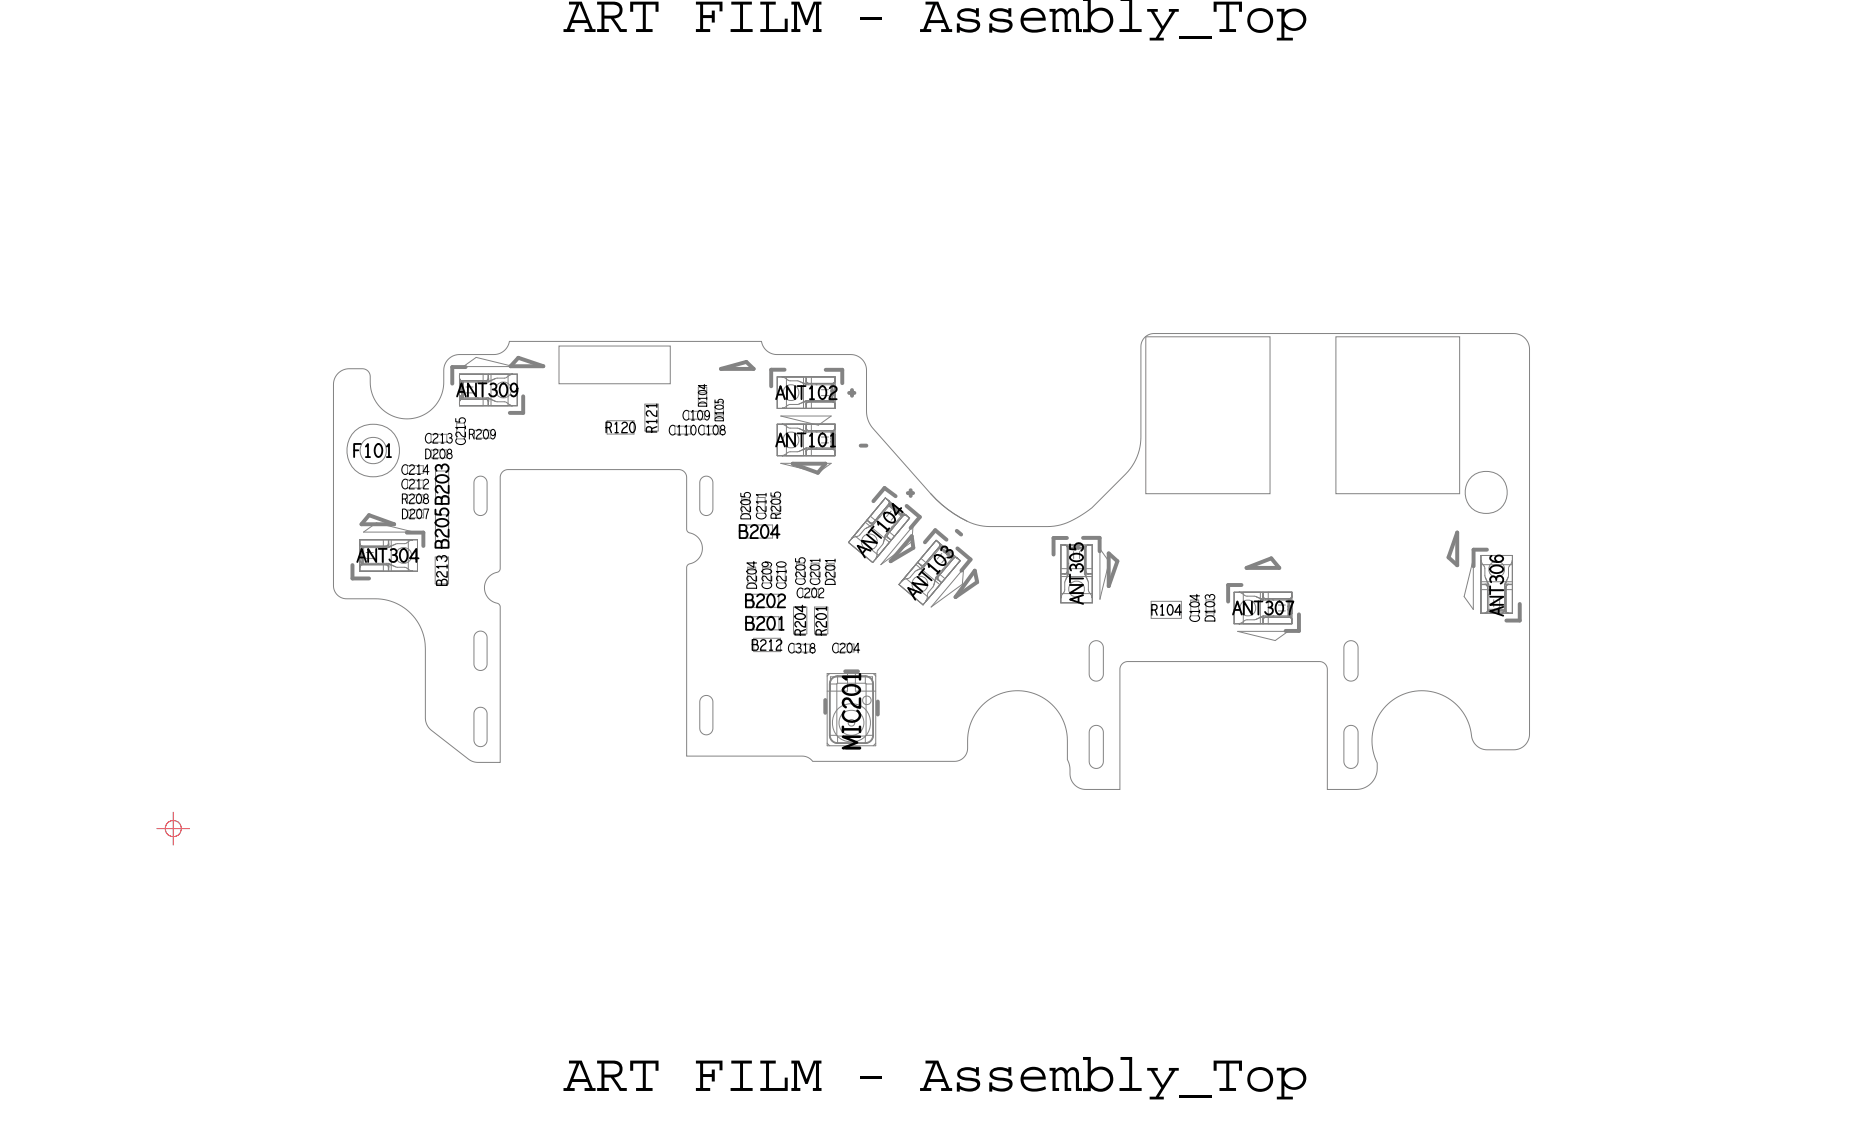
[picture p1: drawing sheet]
<svg xmlns="http://www.w3.org/2000/svg" width="71mm" height="43mm" viewBox="0 0 71 43" stroke-linecap="round" stroke-linejoin="round" font-family="sans-serif">
<!-- layer: Board Outline -->
<g fill="none" stroke="#838383" stroke-width=".04">
<path d="M12.9 14.2l.3-.1 .6-.1 .2 .1 .1 .2a1.41 1.41 0 0 0 1.3 1.6 1.41 1.41 0 0 0 1.5-1.4v-.6l.3-.3 .3-.1h1.5l.3-.2 .1-.3h9.6l.2 .3 .3 .2h3l.3 .2 .2 .3v1.7l.1 .5 2.6 2.8a2.93 2.93 0 0 0 2 1.1l2.3-.1 .6-.1 1-.6 1.4-1.4 .3-.5 .1-.5 .1-3.7 .1-.3 .2-.2h14.1l.2 .3 .1 .3v14.7l-.1 .4-.4 .1h-1.2l-.3-.1-.1-.2a1.91 1.91 0 0 0-2.4-1.8 1.91 1.91 0 0 0-1.3 2.6v.3a.8 .8 0 0 1-.7 .8h-1.2v-4.6l-.2-.3h-7.5l-.1 .3v4.6h-1.4l-.4-.2-.1-.3-.2-.7v-.8a1.92 1.92 0 0 0-2.1-1.8 1.92 1.92 0 0 0-1.7 2.2l-.1 .4-.4 .1h-5.4l-.3-.2h-4.4v-7.2l.4-.4 .1-.3-.1-.4-.4-.3-.1-2v-.2l-.2-.1h-6.6l-.2 .1-.1 3.7-.4 .3-.2 .4 .2 .4 .4 .3v5.9h-1.1l-1.6-1.3-.1-.4v-2.8a1.9 1.9 0 0 0-1.9-1.7h-1.2l-.3-.2-.1-.2v-7.8zM18.1 18.2l.3-.1 .1 .2v1.1l-.2 .2h-.1l-.1-.2v-1zM21.3 13.2h4.2v1.4h-4.2zM26.7 18.2l.3-.1 .1 .2v1.1l-.2 .2h-.1l-.1-.2v-1zM35.4 18.8l.7 .6 .7 .4M43.6 12.8h4.8v6h-4.8zM50.9 12.8h4.7v6h-4.7zM18.1 24.1l.3-.1 .1 .2v1.1l-.2 .2h-.1l-.1-.2v-1zM18.1 27l.3-.1 .1 .2v1.1l-.2 .2h-.1l-.1-.2v-1zM26.7 26.6l.3-.1 .1 .2v1.1l-.2 .2-.1-.1-.1-.1v-1.1zM41.6 24.5l.2-.1 .2 .2v1.1l-.2 .2h-.2l-.1-.2v-1.1zM41.6 27.7l.2-.1 .2 .3v1.1l-.2 .3-.2-.1-.1-.2v-1.1z"/>
<path d="M51.3 24.5l.2-.1 .2 .2v1.1l-.2 .2h-.2l-.1-.2v-1.1zM51.3 27.7l.2-.1 .2 .3v1.1l-.2 .3-.2-.1-.1-.2v-1.1z"/>
<circle cx="56.6" cy="18.8" r=".81"/>
</g>
<g fill="none" stroke="#838383" stroke-width=".15">
<path d="M13.8 20h1.2zM14.1 19.6l.9 .4zM14.1 19.6l-.3 .4zM17.2 14h.5zM17.2 14v.6zM19.4 15.7h.5zM19.4 13.9h1.3zM19.7 13.6l-.3 .3zM19.7 13.6l1 .3zM19.9 15.1v.6zM27.5 14h1.2zM27.5 14l.9-.2z"/>
<path d="M28.4 13.8l.3 .2zM29.4 14.1h.5zM29.4 14.1v.6zM30.2 17.7h1.2zM30.2 17.7l.9 .3zM31.4 17.7l-.3 .3zM31.4 14.1h.7zM32.1 14.1v.5zM33.7 18.6l.4 .3zM33.7 18.6l-.4 .5zM34.5 19.3l.5 .4zM35 19.7l-.3 .4z"/>
<path d="M13.4 22h.7zM13.4 21.5v.5zM15.5 20.3h.6zM16.1 20.3v.5zM31.4 26.7v.4zM33.4 26.7v.5zM33.9 21.4l.9-.5zM34.7 20.4l.1 .5zM34.7 20.4l-.8 1zM35.6 20.2l-.4 .4zM35.6 20.2l.4 .3zM36.4 22.7l.8-.5z"/>
<path d="M36.5 20.9l.5 .4zM37 21.3l-.4 .4zM37.1 21.7l.1 .5zM37.1 21.7l-.7 1zM40.1 20.5h.5zM40.1 20.5v.6zM41.2 20.5h.7zM41.9 20.5v.5zM42.2 21.1l.4 .3zM42.2 21.1v1.2zM42.6 21.4l-.4 .9zM46.8 22.3h.5z"/>
<path d="M46.8 22.3v.6zM47.5 21.6h1.2zM47.5 21.6l.9-.3zM48.4 21.3l.3 .3zM49 24h.5zM49.5 23.4v.6zM55.2 21.2l.3 .3zM55.5 20.3l-.3 .9zM55.5 20.3v1.2zM56.1 20.9h.5zM56.1 20.9v.7zM57.4 23.6h.5z"/>
<path d="M57.9 23v.6z"/>
</g>
<!-- layer: Components -->
<g fill="none" stroke="#838383" stroke-width=".04">
<path d="M14.3 19.9l1.5 .4zM16.6 19.6h.5zM16.6 19.6v1zM16.6 18.9h.5zM16.6 17.9v1zM16.6 17.9h.5zM17.1 19.6v1zM17.1 17.9v1zM17.5 15.4h1.1zM17.5 14.2h1.1zM17.5 14.2h2zM17.5 14.4v.2z"/>
<path d="M17.5 14.2v.2zM17.5 14.2h.9zM17.5 15.1v.2zM17.5 15.3v.1zM17.5 14.2v1.2zM17.5 15.4h.9zM17.5 15.4h2zM17.6 14.5h.1M17.6 14.5v.2zM17.6 14.5l-.1-.1v.2M17.6 14.5h.9zM17.6 15.2h.9z"/>
<path d="M17.6 15.2l-.1 .1v-.1M17.6 14.5v.3zM17.6 14h2zM17.6 14l.5-.4zM17.6 14.5h1zM17.6 15.1h1zM18.1 13.6l1.5 .4zM18.2 14.5h.1M18.4 14.5h.1M18.4 14.2v1.2zM18.5 14.5l.1-.1-.1 .1M18.5 15.2l.1 .1-.1-.1"/>
<path d="M18.5 14.5h.1M18.6 14.5h.1M18.6 14.5h.1zM18.6 14.4v.1zM18.6 14.2v.2zM18.6 15.3v.1zM18.6 15.4h.9zM18.6 14.2h.9zM18.6 15.2v.1zM18.7 14.5h.1M18.7 14.5l.1-.1zM18.7 14.2h.6z"/>
<path d="M18.7 14.2v1.2zM18.7 15.4h.6zM18.9 15.3h.1M18.8 14.4h.1M18.9 15.3h.3zM18.9 14.4h.1M18.9 14.4h.3zM18.9 14.6l.3-.1 .2 .1 .1 .2-.1 .3h-.2h-.3v-.3zM19.2 15.3h.1M19.3 14.4h-.1M19.3 14.4l.1-.1zM19.3 15.3l.1 .1z"/>
<path d="M19.3 14.2v1.2zM19.4 15.4h.1M19.5 14.3h-.1M19.5 14.3h.1M19.5 15.4h.1M19.5 14.2h.2zM19.5 15.4h.2zM19.5 14.2h.1M19.5 14.2l-.1 .1M19.7 14.2v1.2zM23.1 16h1zM23.1 16v.5z"/>
<path d="M23.1 16.5h1zM24.1 16v.5zM24.6 15.4h.5zM24.6 15.4v1zM24.6 16.4h.5zM25.1 15.4v1zM26.6 14.7v.7zM26.9 14.7v.7zM27.2 15.3v.6zM27.5 15.3v.6zM28.4 20h1zM28.4 20v.5z"/>
<path d="M29.4 20v.5zM29.6 16.2h.2zM29.6 16.2v1.2zM29.6 17.4h.2zM29.6 14.4h.2zM29.6 14.4v1.2zM29.6 15.6h.2zM29.7 17.6h2zM29.7 17.6l1.5 .4zM29.7 15.8h2zM29.7 15.8l1.5 .4zM29.8 17.4h.1"/>
<path d="M29.8 15.6h.1M29.8 16.2h.1M29.8 14.4h.1M29.8 16.2h.1zM29.8 14.4h.1zM29.8 17.4h.9zM29.8 16.2h2zM29.8 16.2h.9zM29.8 17.4h2zM29.8 15.5h.1M29.8 14.4h2zM29.8 15.6h.9z"/>
<path d="M29.8 14.4h.9zM29.8 15.6h2zM29.8 17.3h.1M29.8 17.3v.1M29.8 15.5v.1M29.9 16.2l.1 .1zM29.9 17.3l.1-.1zM29.9 14.4l.1 .1zM29.9 15.5l.1-.1zM29.9 16.5h.2h.2l.1 .3-.1 .2-.2 .1-.2-.1-.1-.2zM29.9 14.7h.2h.2l.1 .3-.1 .2-.2 .1-.2-.1-.1-.2zM29.9 17.4h.7z"/>
<path d="M29.9 16.2h.7zM29.9 16.2v1.2zM29.9 14.4h.7zM29.9 15.6h.7zM29.9 14.4v1.2zM30 16.3h.1M30 14.5h.1M30.1 17.2h.3zM30.1 17.2h-.1M30.1 16.3h.3zM30.1 15.4h.3zM30.1 15.4h-.1"/>
<path d="M30.1 14.5h.3zM30.4 16.3h.1M30.4 14.5h.1M30.4 17.2h.1M30.4 15.4h.1M30.4 16.3l.2 .1zM30.4 14.5l.2 .1zM30.5 14.5l.1 .1zM30.6 16.4h.1M30.6 16.4h.1zM30.6 14.6h.1M30.6 14.6h.1z"/>
<path d="M30.6 16.2v1.2zM30.6 14.4v1.2zM30.7 16.4h.1M30.7 14.6h.1M30.7 17.1v.1zM30.7 16.3v.1zM30.7 14.5v.1zM30.7 15.3v.1zM30.7 16.4v.1M30.7 14.6v.1M30.7 16.2v.1zM30.7 17.2v.2z"/>
<path d="M30.7 16.3l.1 .1-.1-.1M30.7 17.2l.1-.1-.1 .1M30.7 14.4v.1zM30.7 15.4v.2zM30.7 14.5l.1 .1-.1-.1M30.7 15.4l.1-.1-.1 .1M30.7 17.4h1.1zM30.7 16.2h1.1zM30.7 15.6h1.1zM30.7 14.4h1.1zM30.7 16.5h.1M30.7 14.7h.1"/>
<path d="M30.7 16.5h.9zM30.7 17.1h.9zM30.7 14.7h.9zM30.7 15.3h1zM30.8 16.4h.1M30.8 14.6h.1M30.8 17.1h.9zM30.8 16.4h.9zM30.8 15.3h.9zM30.8 14.6h.9zM30.9 16.2v1.2zM30.9 17.4h.9z"/>
<path d="M30.9 16.2h.9zM30.9 14.4v1.2zM30.9 14.4h.9zM30.9 15.6h.9zM30.9 16.4h.1M30.9 14.6h.1M31.1 16.4v.1M31.1 14.6v.1M31.1 16.5h.1M31.1 14.7h.1M31.2 18l.5-.4zM31.2 16.2l.5-.4z"/>
<path d="M31.6 16.5v.2zM31.7 16.5h.1M31.7 14.7h.1M31.6 14.7v.2zM31.7 16.5v.2zM31.7 14.7v.2zM31.7 17.1l.1 .1v-.1M31.7 15.3l.1 .1v-.1M31.7 16.5v.1zM31.7 14.7v.1zM31.8 16.3l-.1 .1M31.8 16.3v.2"/>
<path d="M31.8 16.3v.2zM31.8 17v.2zM31.8 17.2v.2zM31.8 16.2v.1zM31.8 16.2v1.2zM31.8 14.5l-.1 .1M31.8 14.5v.2M31.8 14.5v.2zM31.8 14.4v.1zM31.8 15.2v.2zM31.8 15.4v.2zM31.8 14.4v1.2z"/>
<path d="M33 19.9l.9 .8zM33 19.8l-.6 .7zM33.1 19.7l1 .7zM33.7 19l-1.3 1.5zM33.7 19l.9 .7zM33.7 19l-.6 .7zM33.7 19l-.7 .8zM33.7 19l.1 .1zM34.5 19.6l.1 .1zM34.6 19.7l-.5 .7zM34.6 19.7l-.7 .9zM34.6 19.7l-1.2 1.6z"/>
<path d="M13.7 21.8h1.1zM13.7 20.6h1.1zM13.7 20.6h2zM13.7 21.4v.2zM13.7 20.7v.2zM13.7 20.6v.1zM13.7 21.6v.2zM13.7 20.6v1.2zM13.7 20.6h.9zM13.7 21.8h.9zM13.7 21.8h2zM13.8 20.9h.1"/>
<path d="M13.8 20.9v.1zM13.8 20.8l-.1-.1v.2M13.8 20.8h.9zM13.8 21.5h.9zM13.8 20.9v.2zM13.8 21.5l-.1 .1v-.1M13.8 20.3h2zM13.8 20.3l.5-.4zM13.8 20.9h1zM13.8 21.5h1zM14.4 20.9h.1M14.4 20.8v.1"/>
<path d="M14.6 20.9h.1M14.6 20.6v1.2zM14.7 21.5l.1 .1M14.7 20.9h.1M14.8 20.9h.1M14.8 20.8h.1zM14.8 20.8h.1M14.8 21.6v.2zM14.8 20.6v.1zM14.8 20.7l-.1 .1M14.8 21.8h.9zM14.8 20.6h.9z"/>
<path d="M14.8 20.7v.1zM14.8 21.5v.1zM14.9 20.8h.1M14.9 20.8l.1-.1zM14.9 20.6h.6zM14.9 20.6v1.2zM14.9 21.8h.6zM15.1 21.6h.1M15 20.7h.1M15.1 21.6h.3zM15.1 20.7h.1M15.1 20.7h.3z"/>
<path d="M15.1 20.9h.3h.2l.1 .3-.1 .2-.2 .1-.3-.1v-.2zM15.4 21.6h.1M15.5 20.7h-.1M15.5 20.7l.1-.1zM15.5 21.6l.1 .1zM15.5 20.6v1.2zM15.7 21.7h.1M15.7 20.6h.1M15.7 21.7h-.1l.1 .1M15.7 21.8h.1M15.7 21.7v.1M15.7 20.6h.2z"/>
<path d="M15.7 21.8h.2zM15.7 20.6h-.1h.1M15.9 20.6v1.2zM16.6 21.2h.5zM16.6 21.2v1zM16.6 22.2h.5zM16.6 20.6h.5zM17.1 21.2v1zM28.4 20.5h1zM28.7 22.6v.5zM28.7 22.6h1zM28.7 23.1h1z"/>
<path d="M28.7 23.5h1zM28.7 23.5v.5zM28.7 24h1zM28.7 24.3v.5zM28.7 24.3h1zM28.7 24.8h1zM29.7 22.6v.5zM29.7 23.5v.5zM29.7 24.3v.5zM30.2 23.1h.5zM30.2 23.1v1zM30.2 24.1h.5z"/>
<path d="M30.7 23.1v1zM31 23.1h.5zM31 23.1v1zM31 24.1h.5zM31.5 28.3l.1 .1M31.5 26.3h.8zM31.5 28.4h1.9zM31.5 25.6v2.8zM31.5 25.6h1.9zM31.5 23.1v1zM31.6 26.1v1.9zM31.6 28h.3z"/>
<path d="M31.6 26h.3zM31.6 26v2zM31.6 25.6l-.1 .1M31.6 28l.1 .2 .2 .1-.2-.1-.1-.2 .1 .2 .2 .1M31.6 25.8h.7zM31.6 25.8v.5zM31.9 26v2zM31.9 28h.1M31.9 25.7v.3zM31.9 26h1.1zM31.9 25.8h1.1zM31.9 28.3h1.1z"/>
<path d="M31.9 28v.3zM31.9 26h.1M31.9 25.7h1.1zM31.9 28h1.1zM31.9 25.8h-.2l-.1 .2M31.9 25.7h1zM31.9 28.3h1zM31.9 25.7l-.2 .1-.1 .2 .1-.2 .2-.1M32.3 20.7l.9 .7zM32.4 20.5l-.1 .2zM32.4 20.5h.1M32.5 20.5h-.1"/>
<path d="M32.5 20.5l.2-.1zM32.5 20.4l1 .8zM32.6 26.3h.8zM32.6 25.8h.6zM32.9 26.6l.1-.1 .2 .1v.1l-.2 .1-.1-.1zM33 25.8h.2v.2M33 25.7l.2 .1 .1 .2M33 28h.3zM33 26h.3zM33 26v2zM33.2 25.8v.5zM33.2 26v2z"/>
<path d="M33.2 28l-.1 .2-.1 .1 .2-.1 .1-.2-.1 .2-.3 .1M33.3 25.6l.1 .1M33.3 26v2zM33.3 26.1v1.9zM33.4 28.3l-.1 .1M33.4 25.6v2.8zM33.5 21.5l1.2-.9zM34.2 22.3l1 .7zM34.3 22.1l-.1 .2zM34.4 22.1h.1M34.4 22.1l-.2 .2zM34.4 22.1l.2-.1z"/>
<path d="M34.5 22l.9 .8zM34.8 20l-.1 .6zM34.8 20l-1.3 1.5zM34.9 21.5l.9 .8zM34.9 21.4l-.5 .7zM35.1 21.3l.9 .7zM35.5 23.1l1.2-.9zM35.7 20.6l.9 .7zM35.7 20.6l-.6 .7zM35.7 20.6l-1.3 1.5zM35.7 20.6l-.7 .8zM35.7 20.6l.1 .1z"/>
<path d="M36.5 21.3h.1zM36.6 21.3l-.7 .9zM36.6 21.3l-1.3 1.6zM36.6 21.3l-.6 .7zM36.7 21.6l-1.2 1.5zM36.7 21.6l-.1 .6zM40.4 21.7h1.2zM40.4 23h1.2zM40.4 22.6h1.2zM40.4 21.9h.1zM40.4 21.8h.1zM40.4 20.8v1z"/>
<path d="M40.4 20.8h1.2zM40.4 20.8v.9zM40.4 21.9v.9zM40.4 22.8v.2zM40.4 20.8v2zM40.4 22h1.2zM40.4 22v.6zM40.4 22.8h.1M40.4 20.8h.1zM40.4 22.7v.1M40.4 22.7h.1M40.4 22.8v-.1v.1"/>
<path d="M40.5 22.5l-.1 .2zM40.5 22.5h.1M40.5 22.2v.3zM40.6 20.8h.2zM40.6 21.9h.1zM40.6 22.1l-.1 .1M40.6 22.1h.1M40.6 21.8h.1zM40.6 21.9h.1M40.6 21.9v.2zM40.6 22v.1zM40.6 21.8h.1"/>
<path d="M40.6 21.8l-.1 .1M40.6 21.6h.1M40.6 20.9v.9zM40.6 20.9v.8zM40.7 21.9l-.1 .1zM40.7 21.8l-.1 .1zM40.7 21.9h.1M40.7 21.4l-.1 .1M40.7 21.4h.1M40.7 21.8h.1M40.7 20.9h.2zM40.7 20.8h.1"/>
<path d="M40.7 20.9h.1M40.7 20.9v.9zM40.7 20.8h.2zM40.8 22.2l.2-.1 .2 .1 .1 .2-.1 .2-.2 .1-.2-.1-.1-.2zM40.8 20.8h-.2v.1M41.2 20.8h.2zM41.3 20.9v.9zM41.3 21.9h.1zM41.3 20.9v.8zM41.3 21.8l.1 .1zM41.4 22.1h.1M41.4 22.1v.1"/>
<path d="M41.4 20.8h.1M41.4 22.2v.3zM41.4 22.5h.1M41.4 20.8l-.1 .1M41.4 21.9h.2zM41.4 21.8h.2zM41.4 20.8h.2zM41.5 22.5l.1 .2zM41.6 22.8h.1M41.6 22.8v-.1v.1M41.6 22.7h.1M41.6 20.8v1z"/>
<path d="M41.6 20.8v.9zM41.6 20.8v2zM41.6 22.8v.2zM41.6 21.9v.9zM41.6 22v.6zM41.9 20.9v1.9zM41.9 20.9l.3 .5zM42.2 21.4l-.3 1.4zM43.8 22.9v.6zM43.8 22.9h1.2zM43.8 23.5h1.2zM45 22.9v.6z"/>
<path d="M47 22.6h.2zM47 22.6v1.2zM47 23.8h.2zM47.1 24h2zM47.1 24l1.5 .4zM47.2 23.8h.1M47.2 22.6h.1M47.2 23.7h.1M47.2 23.7v.1M47.2 23.8h.9zM47.2 22.6h2zM47.2 22.6h.9z"/>
<path d="M47.2 23.8h2zM47.3 22.6l.1 .1zM47.3 23.7l.1-.1zM47.3 22.9h.2h.2l.1 .3-.1 .2-.2 .1-.2-.1-.1-.2zM47.3 23.8h.7zM47.3 22.6h.7zM47.3 22.6v1.2zM47.4 22.7h.1M47.5 23.6h.3zM47.5 23.6h-.1M47.5 22.7h.3zM47.8 22.7h.1"/>
<path d="M47.8 23.6h.1M47.8 22.7l.2 .1zM48 22.8h.1M48 22.8h.1zM48 22.6v1.2zM48.1 22.8h.1M48.1 23.5v.1zM48.1 22.7v.1zM48.1 22.8v.1M48.1 22.6v.1zM48.1 23.6v.2zM48.1 22.7l.1 .1-.1-.1"/>
<path d="M48.1 23.6l.1-.1-.1 .1M48.1 23.8h1.1zM48.1 22.6h1.1zM48.1 22.9h.1M48.1 22.9h.9zM48.1 23.5h.9zM48.2 22.8h.1M48.2 23.5h.9zM48.2 22.8h.9zM48.3 22.6v1.2zM48.3 23.8h.9zM48.3 22.6h.9z"/>
<path d="M48.3 22.8h.1M48.5 22.8h.1M48.6 24.4l.5-.4zM49 22.9v.2zM49.1 22.9h.1M49.1 22.9v.2zM49.1 22.8l.1-.1v.2M49.1 23.5l.1 .1M49.1 22.9v.1zM49.2 23.5v.1M49.2 22.7v.2zM49.2 23.4v.2z"/>
<path d="M49.2 23.6v.2zM49.2 22.6v.1zM49.2 22.6v1.2zM55.8 22.7l.3 .5zM56.1 21.3l-.3 1.4zM56.1 21.3v1.9zM56.4 23.4h1.2zM56.4 22.2h1.2zM56.4 21.3h.1M56.4 21.2h1.2zM56.4 21.2v.1zM56.4 21.5h1.2z"/>
<path d="M56.4 22.3v1.1zM56.4 21.4v2zM56.4 21.4v.9zM56.4 22.3h.1zM56.4 23.4h.1zM56.4 22.5v.9zM56.4 21.5v.7zM56.4 22.5h1.2zM56.4 21.3v.1M56.4 21.4h.1M56.4 21.4l.1 .2zM56.5 21.6h.1"/>
<path d="M56.5 21.6v.3zM56.5 21.9l.1 .1M56.5 22.3l.1 .1M56.6 23.4h.2zM56.6 22.2h.1zM56.6 22h.1M56.6 22v.2zM56.6 22v.1zM56.6 22.3h.1zM56.6 22.1h.1M56.6 22.2l.1 .1zM56.6 22.1l.1 .1z"/>
<path d="M56.7 22.3h.1M56.6 23.3v.1h.2M56.7 22.5h.1M56.6 22.4v.9zM56.6 22.6l.1 .1M56.7 22.2h.1M56.7 22.7h.1M56.7 23.3h.1M56.7 23.2h.1M56.7 22.3v.9zM56.7 23.2h.2zM56.7 23.3h.2z"/>
<path d="M56.8 21.5l.2-.1 .2 .1 .1 .2-.1 .2-.2 .1-.2-.1-.1-.2zM57.2 23.4h.2zM57.3 22.3v.9zM57.3 22.2h.1zM57.3 22.4v.9zM57.3 23.3l.1 .1v-.1M57.4 22h.1M57.4 21.9v.1M57.4 21.6v.3zM57.4 23.4h.2zM57.4 22.3l-.1 .1M57.4 22.3h.2z"/>
<path d="M57.5 21.6h-.1M57.6 21.4l-.1 .2zM57.6 21.4h.1M57.6 21.3v.1M57.6 21.3h.1M57.6 21.2v.1zM57.6 21.4v.9zM57.6 21.4v2zM57.6 22.3v1.1zM57.6 22.5v.9zM57.6 21.5v.7z"/>
<circle cx="14.2" cy="17.2" r="1.01"/>
<circle cx="14.2" cy="17.2" r=".5"/>
<circle cx="32.4" cy="27.5" r=".48"/>
<circle cx="32.4" cy="27.5" r=".73"/>
</g>
<!-- layer: Text -->
<g fill="none" stroke="#000" stroke-width=".07">
<path d="M13.7 16.9h-.2v.5M13.9 17l.1-.1v.5M14.4 16.9a.24 .24 0 0 1 .2 .3 .24 .24 0 0 1-.2 .2 .34 .34 0 0 1 0-.5zM14.7 17l.1-.1v.5M16.6 19.4v.2h.2a.16 .16 0 0 1 0-.2 .16 .16 0 0 1 .3 0 .16 .16 0 0 1-.1 .3M16.6 19.9a.26 .26 0 0 1 .3-.1 .26 .26 0 0 1 .2 .2 .26 .26 0 0 1-.3 .1 .26 .26 0 0 1-.2-.2zM16.6 18.2a.26 .26 0 0 1 .3-.1 .26 .26 0 0 1 .2 .2 .26 .26 0 0 1-.3 .1 .26 .26 0 0 1-.2-.2zM16.8 17.8a.15 .15 0 0 1 .2-.1 .15 .15 0 0 1 .1 .1 .15 .15 0 0 1-.1 .2M16.8 17.8a.12 .12 0 0 0-.2-.1 .12 .12 0 0 0 0 .2M16.8 19h-.2v.2h.5v-.2l-.2-.1h-.1v.3M17.1 18.5v.3l-.3-.3a.13 .13 0 0 0-.2 .1 .13 .13 0 0 0 .1 .2M17.4 15.1l.2-.5 .1 .5"/>
<path d="M18.1 14.6v.5l-.3-.5v.5M18.2 14.6h.3M18.4 14.6v.5M18.7 14.6a.12 .12 0 0 1 .2 0 .12 .12 0 0 1-.1 .2M19.1 14.6a.24 .24 0 0 1 .2 .2 .24 .24 0 0 1-.2 .3 .34 .34 0 0 1 0-.5zM19.7 14.8v.1a.16 .16 0 0 1-.3-.1 .14 .14 0 0 1 .2-.2 .14 .14 0 0 1 .1 .2l-.1 .3-.1-.1M29.6 17l.1-.5 .2 .5M29.6 15.2l.1-.5 .2 .5M30.3 16.5v.5l-.3-.5v.5M30.3 14.7v.5l-.3-.5v.5M30.4 16.5h.3M30.4 14.7h.3"/>
<path d="M30.5 16.5v.5M30.5 14.7v.5M30.8 16.6l.1-.1v.5M30.8 14.8l.1-.1v.5M31.3 16.5a.24 .24 0 0 1 .2 .3 .24 .24 0 0 1-.2 .2 .34 .34 0 0 1 0-.5zM31.3 14.7a.24 .24 0 0 1 .2 .3 .24 .24 0 0 1-.2 .2 .34 .34 0 0 1 0-.5zM31.6 14.8a.13 .13 0 0 1 .2-.1 .13 .13 0 0 1 0 .2l-.2 .3h.3M31.6 16.6l.1-.1v.5M13.6 21.4l.2-.5 .1 .5M14.3 20.9v.5l-.3-.5v.5M14.4 20.9h.3M14.6 20.9v.5"/>
<path d="M14.9 20.9a.12 .12 0 0 1 .2 0 .12 .12 0 0 1-.1 .2M15.3 20.9a.24 .24 0 0 1 .2 .3 .24 .24 0 0 1-.2 .2 .34 .34 0 0 1 0-.5zM15.9 21.3h-.3l.3-.4v.5M16.8 20.7l-.2-.1v.3h.5v-.3h-.2h-.1v.3M17.1 20.2v.2l-.3-.2a.13 .13 0 0 0-.2 0 .13 .13 0 0 0 .1 .2M28.2 20.2h.2l.1 .1-.1 .2h-.2v-.5h.2v.2M28.4 22.9h.3v.1l-.1 .1h-.2v-.5l.2 .1v.2M28.4 23.7h.3v.1l-.1 .2h-.2v-.5h.2v.2M28.6 20.1a.13 .13 0 0 1 .2-.1 .13 .13 0 0 1 0 .2l-.2 .3h.3M28.8 22.7a.13 .13 0 0 1 .2-.1 .13 .13 0 0 1 .1 .2l-.3 .3h.3M28.8 23.6a.13 .13 0 0 1 .2-.1 .13 .13 0 0 1 .1 .2l-.3 .3h.3M29.1 20a.24 .24 0 0 1 .2 .2 .24 .24 0 0 1-.2 .3 .34 .34 0 0 1 0-.5z"/>
<path d="M29.3 22.6a.24 .24 0 0 1 .2 .3 .24 .24 0 0 1-.2 .2 .34 .34 0 0 1 0-.5zM29.3 23.5a.24 .24 0 0 1 .2 .2 .24 .24 0 0 1-.2 .3 .34 .34 0 0 1 0-.5zM29.6 22.7a.13 .13 0 0 1 .2-.1 .13 .13 0 0 1 .1 .2l-.3 .3h.3M29.7 23.6l.1-.1v.5M29.7 24h.1M29.7 20.3h-.3l.2-.3v.5M40.7 20.7v.2h.3a.16 .16 0 0 1 0-.2 .16 .16 0 0 1 .2 .1 .16 .16 0 0 1 0 .2M40.7 21.9v.3M40.7 22h.5M40.7 22.3h.5l-.5 .3h.5M40.8 21.2a.26 .26 0 0 1 .2-.1 .26 .26 0 0 1 .2 .2 .26 .26 0 0 1-.2 .1 .26 .26 0 0 1-.2-.2zM41 21.6a.12 .12 0 0 0-.2-.1 .12 .12 0 0 0 0 .2"/>
<path d="M41.2 22.7l-.5 .1 .5 .2M47 23.4l.1-.5 .2 .5M47.7 22.9v.5l-.3-.5v.5M47.8 22.9h.3M47.9 22.9v.5M48.2 22.9a.12 .12 0 0 1 .2 0 .12 .12 0 0 1 0 .2M48.7 22.9a.24 .24 0 0 1 .2 .3 .24 .24 0 0 1-.2 .2 .34 .34 0 0 1 0-.5zM49 22.9h.3l-.2 .5M56.7 22.3v.3M56.7 22.5h.5M56.7 22.7h.5l-.5 .3h.5M56.8 21.6a.26 .26 0 0 1 .2-.1 .26 .26 0 0 1 .2 .2 .26 .26 0 0 1-.2 .1 .26 .26 0 0 1-.2-.2z"/>
<path d="M56.8 21.2a.24 .24 0 0 0 .2 .2 .24 .24 0 0 0 .2-.2 .14 .14 0 0 0-.2 0 .14 .14 0 0 0 0 .2M57 22a.12 .12 0 0 0-.2 0 .12 .12 0 0 0 0 .2M57.2 23.1l-.5 .2 .5 .1"/>
</g>
<g fill="none" stroke="#000" stroke-width=".05">
<path d="M23.1 16.3l.2-.1-.1-.1h-.1v.4M23.2 16.3l.1 .2M23.4 16.5h.1M23.4 16.2l.1-.1v.4M23.7 16.1a.1 .1 0 0 1 .1 0 .1 .1 0 0 1 .1 .1l-.2 .3h.2M24 16.1a.17 .17 0 0 1 .2 .2 .17 .17 0 0 1-.2 .1zM24.8 16.4v-.1h-.2v.1h.4M25 15.4h-.4l.1 .1M25 16h-.4l.1 .1M25 15.6v.3l-.2-.2a.1 .1 0 0 0-.2 0 .1 .1 0 0 0 .1 .1M16.8 21.3a.11 .11 0 0 1 .1-.1 .11 .11 0 0 1 .1 .1 .11 .11 0 0 1-.1 .1M16.8 21.2a.1 .1 0 0 0-.1 0 .1 .1 0 0 0 0 .1"/>
<path d="M16.8 22.1h-.2v.2h.4v-.2h-.2v.2M17 21.6h-.4h.1M17 21.5v.1M17 21.8v.2l-.2-.2a.1 .1 0 0 0-.2 0 .11 .11 0 0 0 .1 .2M28.7 24.5l.1 .1v.2h-.1v-.4h.1v.1M29 24.4a.1 .1 0 0 1 .1 0 .1 .1 0 0 1 0 .1l-.1 .3h.2M29.3 24.8h.1M29.3 24.4h.1v.4M29.6 24.4a.1 .1 0 0 1 .1 0 .1 .1 0 0 1 0 .1l-.1 .3h.2M30.3 23.4h.1a.16 .16 0 0 1 .2 0 .16 .16 0 0 1 0 .1v.1a.19 .19 0 0 1-.3-.2zM30.5 24.2l-.1-.2h-.1v.2h.4M30.6 23.1v.2l-.3-.2h.4"/>
<path d="M30.7 24h-.2M30.7 23.7v.2l-.3-.2a.1 .1 0 0 0-.1 0 .1 .1 0 0 0 0 .2M31.1 23.4h.1a.16 .16 0 0 1 .2 0 .16 .16 0 0 1 0 .1v.1a.19 .19 0 0 1-.3-.2zM31.3 24.2l-.1-.2h-.1v.2h.4M31.5 23.2h-.4h.1M31.5 23.1v.1M31.5 24h-.2M31.5 23.7v.2l-.3-.2a.1 .1 0 0 0-.1 0 .1 .1 0 0 0 0 .2M43.9 23.2h.2l-.1-.2h-.1v.4M44 23.2l.1 .2M44.2 23.1l.1-.1v.4M44.2 23.4h.1"/>
<path d="M44.5 23a.17 .17 0 0 1 .2 .2 .17 .17 0 0 1-.2 .2zM45 23.3h-.3l.2-.3v.4"/>
</g>
<path d="M32.4 14.9v.2M32.8 17h.2M34.7 18.7v.2" fill="none" stroke="#838383" stroke-width=".15"/>
<path d="M32.1 27.8h.7M32.1 27.7v.2M32.1 26.2a.34 .34 0 0 1 .4-.1 .34 .34 0 0 1 .2 .2 .34 .34 0 0 1-.3 .2 .34 .34 0 0 1-.3-.3zM32.7 27.1a.3 .3 0 0 1-.2 .4 .3 .3 0 0 1-.4-.3l.1-.1M32.8 25.8h-.7l.1 .1M32.8 28.1h-.7l.5 .2-.5 .2h.7M32.8 26.6v.3h-.3l-.1-.3a.17 .17 0 0 0-.3 .1 .17 .17 0 0 0 .1 .2" fill="none" stroke="#000" stroke-width=".09"/>
<!-- layer: Drawing Origin -->
<path d="M6 31.6h1.2M6.4 31.3l.2-.1 .2 .1 .1 .3-.1 .2-.2 .1-.2-.1-.1-.2zM6.6 30.9v1.3" fill="none" stroke="#d80515" stroke-width=".04"/>
<g font-size="2.1">
<text x="21.5" y="1.2">ART FILM - Assembly_Top</text>
<text x="21.5" y="41.5">ART FILM - Assembly_Top</text>
</g>
<text font-size=".7" x="32.8" y="28.5" transform="rotate(-90 32.8 28.5)">MIC201</text>
<g font-size=".5">
<text x="13.4" y="17.4">F101</text>
<text x="17.4" y="15.1">ANT309</text>
<text x="29.5" y="17">ANT101</text>
<text x="29.5" y="15.2">ANT102</text>
<text x="13.6" y="21.4">ANT304</text>
<text x="32.9" y="21.3" transform="rotate(-50 32.9 21.3)">A N T 1 0 4</text>
<text x="34.8" y="22.9" transform="rotate(-50 34.8 22.9)">A N T 1 0 3</text>
<text x="41.2" y="23" transform="rotate(-90 41.2 23)">ANT305</text>
<text x="46.9" y="23.4">ANT307</text>
<text x="57.2" y="23.5" transform="rotate(-90 57.2 23.5)">ANT306</text>
</g>
<g font-size=".5" fill="#838383">
<text x="32.7" y="14.6" transform="rotate(-180 32.7 14.6)">+</text>
<text x="34.9" y="18.4" transform="rotate(-180 34.9 18.4)">+</text>
<text x="36.9" y="20.2" transform="rotate(-140 36.9 20.2)">-</text>
</g>
<g font-size=".4">
<text x="16.2" y="16.9">C213</text>
<text x="16.2" y="17.5">D208</text>
<text x="17.7" y="17" transform="rotate(-90 17.7 17)">C215</text>
<text x="17.8" y="16.7">R209</text>
<text x="25" y="16.5" transform="rotate(-90 25 16.5)">R121</text>
<text x="25.4" y="16.6">C110C108</text>
<text x="26" y="16">C109</text>
<text x="15.3" y="18.1">C214</text>
<text x="15.3" y="19.2">R208</text>
<text x="15.3" y="18.6">C212</text>
<text x="15.3" y="19.8">D207</text>
<text x="28.6" y="19.8" transform="rotate(-90 28.6 19.8)">D205</text>
<text x="28.8" y="22.4" transform="rotate(-90 28.8 22.4)">D204</text>
<text x="29.2" y="19.8" transform="rotate(-90 29.2 19.8)">C211</text>
<text x="29.4" y="22.5" transform="rotate(-90 29.4 22.5)">C209</text>
<text x="29.7" y="19.8" transform="rotate(-90 29.7 19.8)">R205</text>
<text x="29.9" y="22.5" transform="rotate(-90 29.9 22.5)">C210</text>
<text x="30.3" y="22.8">C202</text>
<text x="30.7" y="22.3" transform="rotate(-90 30.7 22.3)">C205</text>
<text x="31.2" y="22.3" transform="rotate(-90 31.2 22.3)">C201</text>
<text x="31.8" y="22.3" transform="rotate(-90 31.8 22.3)">D201</text>
<text x="45.7" y="23.7" transform="rotate(-90 45.7 23.7)">C104</text>
<text x="46.3" y="23.7" transform="rotate(-90 46.3 23.7)">D103</text>
<text x="30" y="24.9">C318</text>
<text x="31.7" y="24.9">C204</text>
</g>
<g font-size=".3">
<text x="26.9" y="15.5" transform="rotate(-90 26.9 15.5)">D104</text>
<text x="27.5" y="16.1" transform="rotate(-90 27.5 16.1)">D105</text>
</g>
</svg>
